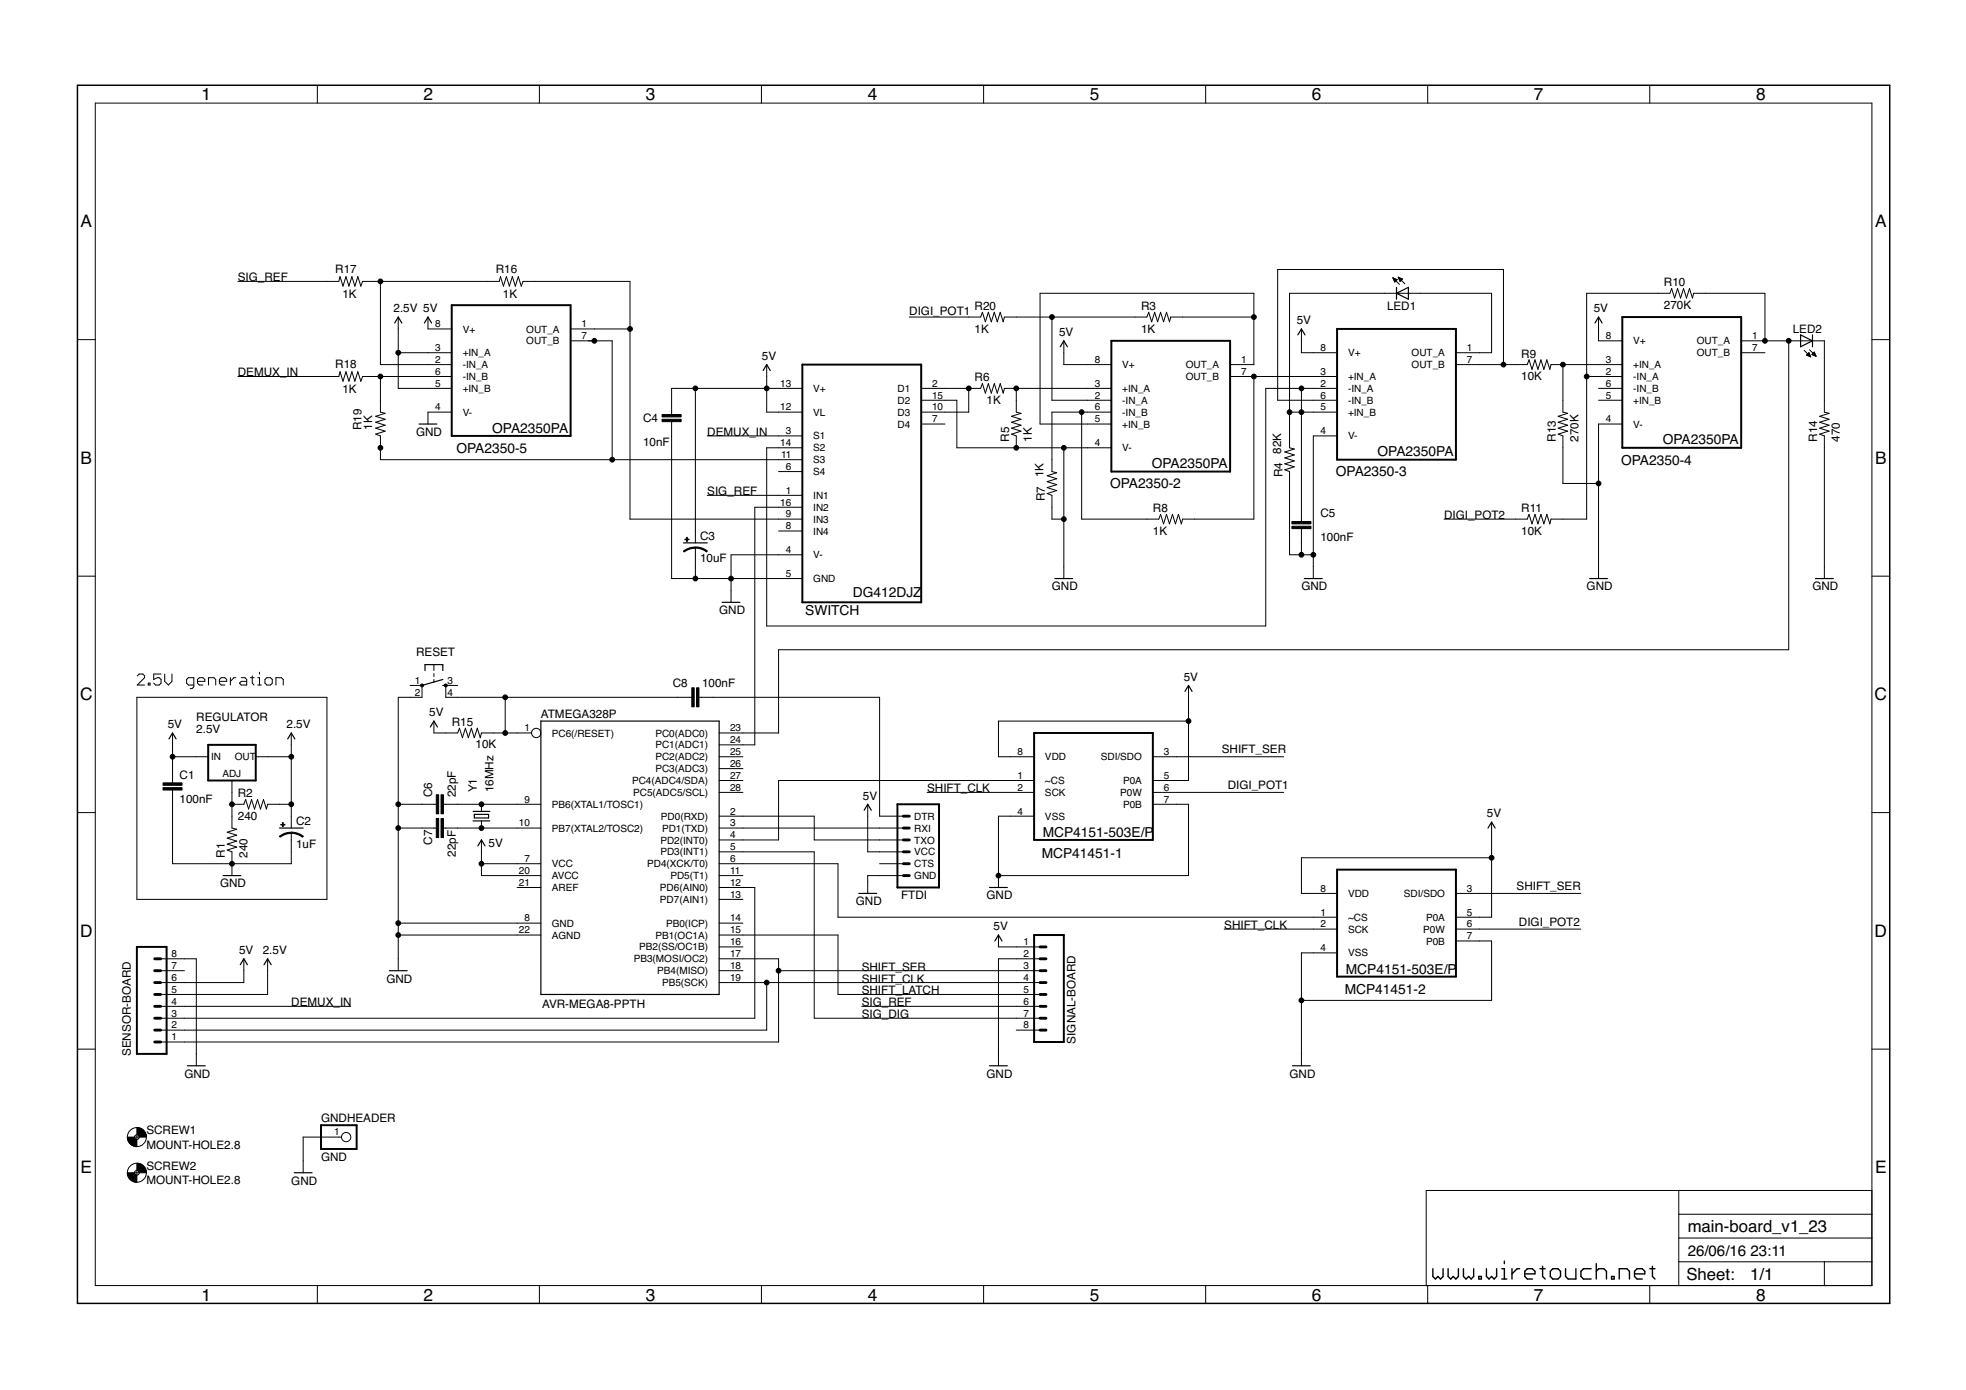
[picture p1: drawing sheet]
<svg xmlns="http://www.w3.org/2000/svg" width="420mm" height="297mm" viewBox="0 0 420 297" stroke-linecap="round" stroke-linejoin="round" font-family="sans-serif">
<g fill="none" stroke="#000" stroke-width=".21">
<path d="M67.8 18.2v3.8M115.3 18.2v3.8M162.7 18.2v3.8M210.2 18.2v3.8M257.7 18.2v3.8M305.1 18.2v3.8M352.6 18.2v3.8M20.4 22h379.6v252.7h-379.6zM297.7 59.4l1.4 1.4M297.7 59.4h.1M297.7 59.4l.9 .4M297.7 59.4l.4 .9 .5-.5"/>
<path d="M297.8 59.5h.2M297.8 59.6h.5M297.9 59.8h.7M297.9 59.9h.6M298 60h.3M298.8 59.2l1.4 1.4M298.8 59.2l.9 .4M298.8 59.2l.4 .9 .5-.5M298.8 59.3h.1M298.9 59.4h.2M298.9 59.5h.5M299 59.6h.7"/>
<path d="M299 59.8h.6M299.1 59.9h.4M299.1 60h.3M16.6 72.6h3.8M50.8 60.1h21.6l.3-1 .6 2.1 .6-2.1 .7 2.1 .6-2.1 .6 2.1 .7-2.1 .6 2.1 .4-1.1h29.2l.3-1 .6 2.1 .6-2.1 .7 2.1 .6-2.1 .6 2.1 .7-2.1 .6 2.1 .4-1.1h22.8v50.8h36.9M81.3 60.1v17.8h15.2M85.1 67.8v15.2h11.4M85.1 75.4h11.4M91.5 67.8v2.5h5M121.9 72.8h8.9v25.4M121.9 70.3h12.7M163.9 77.9v10.2h7.6"/>
<path d="M194.3 67.8h15.3l.4-1.1 .6 2.1 .6-2.1 .7 2.1 .6-2.1 .6 2.1 .7-2.1 .6 2.1 .3-1h30.4l.4-1.1 .6 2.1 .7-2.1 .6 2.1 .6-2.1 .7 2.1 .6-2.1 .6 2.1 .3-1h17.8M224.8 67.8v17.7h12.7M227.4 72.8v5.1h10.1M262.9 77.9h5.1v-15.2h-45.7v27.9h15.2M278.1 70.3v5.1h7.6M298 60.1h.2M298 60.2h.1M299.2 60.1h.1M311.1 75.4h7.7v-12.7h-43.2v33l1 .2-2 .7 2 .6-2 .7 2 .6-2 .6 2 .7-2 .6 1 .4v17.8h5.1M311.1 77.9h15.3l.4-1 .6 2 .6-2 .7 2 .6-2 .6 2 .7-2 .6 2 .3-1h15.2M321.3 77.9v-20.3h-48.3v27.9h12.7M334 77.9v10.2l1 .2-2 .7 2 .6-2 .6 2 .7-2 .6 2 .6-2 .7 1 .4v10.1h7.6"/>
<path d="M341.6 67.8v5h5.1M372.1 75.4h5.1M372.1 72.8h17.8v15.3l1 .2-2 .7 2 .6-2 .6 2 .7-2 .6 2 .6-2 .7 1 .4v30.4M377.2 72.8v-10.1h-15.3l-.2 1-.6-2-.7 2-.6-2-.6 2-.7-2-.6 2-.6-2-.4 1h-17.8v48.2h-7.6l-.3 1.1-.6-2.1-.7 2.1-.6-2.1-.6 2.1-.7-2.1-.6 2.1-.6-2.1-.4 1h-17.8M382.3 72.8v66.1h-215.9v17.7h-12.7M385.6 74.9l1.4 1.4M386.1 75.9h.7M386.2 75.8h.6M386.3 75.7h.4M386.4 75.5h.3M386.4 76h.5M386.5 75.4h.1"/>
<path d="M386.6 75.4l.4 .9-.9-.4zM386.7 76.2h.2M386.7 74.7l1.4 1.4M387.2 75.8l.5-.6 .4 .9zM387.3 75.8h.7M387.3 75.7h.6M387.4 75.5h.5M387.5 75.4h.3M387.6 75.9h.4M387.7 75.3h.1M387.9 76h.2M400 72.6h3.9"/>
<path d="M50.8 80.5h21.6l.3-1.1 .6 2.1 .6-2.1 .7 2.1 .6-2.1 .6 2.1 .7-2.1 .6 2.1 .4-1h19M81.3 80.5v7.6l1 .2-2 .7 2 .6-2 .6 2 .7-2 .6 2 .6-2 .7 1 .4v5h90.2M96.5 88.1h-5v2.5M143.5 90.1v33.5h28M148.6 83v33M151.2 93.2h20.3M171.5 83h-28v5.6M196.9 83h12.7l.4-1 .6 2 .6-2 .7 2 .6-2 .6 2 .7-2 .6 2 .3-1h22.8M196.9 85.5h7.6v10.2h33M196.9 90.6h5.1M207 83v5.1h-10.1M217.2 83v5.1l1 .2-2 .7 2 .6-2 .6 2 .7-2 .6 2 .6-2 .7 1 .4v2.5"/>
<path d="M227.4 95.7v27.9M237.5 88.1h-12.7v12.7l1 .2-2 .7 2 .6-2 .6 2 .7-2 .6 2 .6-2 .7 1 .4v5h2.6M262.9 80.5h22.8M268 80.5v30.4h-15.3l-.2 1.1-.7-2.1-.6 2.1-.6-2.1-.7 2.1-.6-2.1-.6 2.1-.7-2.1-.4 1h-16.4v-22.8M275.6 88.1h10.1M278.1 83v28.4M285.7 83h-15.2v50.8h-106.6v-38.1h7.6M285.7 93.2h-5v30.4M339.1 80.5h7.6M341.6 83h5.1M341.6 85.5h5.1M346.7 90.6h-5.1v33"/>
<path d="M148.6 117v6.6M151.2 105.9h20.3M166.4 100.8h5.1M166.4 113.5h5.1M171.5 108.4h-10.2v50.8h-7.6M171.5 118.6h-15.3v10.1M278.1 113v5.6M16.6 123.1h3.8M400 123.1h3.9M29.3 149h40.6v43.2h-40.6zM29.3 144.4l.4-.4h.8l.4 .4v.4l-1.6 1.6h1.6M31.7 146h.4v.4h-.4z"/>
<path d="M34.4 144h-1.5v1.2l.7-.4h.4l.4 .4v.8l-.4 .4h-.7l-.4-.4M35.2 144v1.6l.8 .8 .7-.8v-1.6M36.9 156.6v10.7M41.4 146.4h-1.1l-.4-.4v-.8l.4-.4h1.1v2l-.4 .4h-.4M42.2 145.6h1.6v-.4l-.4-.4h-.8l-.4 .4v.8l.4 .4h.8M44.6 146.4v-1.6h1.1l.4 .4v1.2M46.9 145.6h1.6v-.4l-.5-.4h-.7l-.4 .4v.8l.4 .4h.7M49.2 144.8v1.6M50.4 144.8h-.4l-.8 .8M51.6 144.8h.7l.4 .4v1.2h-1.1l-.4-.4 .4-.4h1.1M53.5 144.8h.8M53.9 144.4v1.6l.4 .4"/>
<path d="M55.1 146.4h.8M55.1 144.8h.4v1.6M55.5 143.7v.3M56.6 145.2l.4-.4h.8l.4 .4v.8l-.4 .4h-.8l-.4-.4zM59 146.4v-1.6h1.1l.4 .4v1.2M62.3 156.6v20.4M87.7 146.5h2.5v2.5h-5.1v58.4M92.7 154.1v2.5h5.1l.4-1 .6 2 .7-2 .6 2 .6-2 .7 2 .6-2 .6 2 .3-1h10.7M92.7 142v1.3M92.7 143.9v.7M92.7 145.2v.6M97.8 146.5h-2.5v2.5h52.5"/>
<path d="M108 149v7.6M149.4 149h38.6v25.4h5.1M254 154.1h-40.6v7.6h7.6M254 146.5v20.3h-7.6M16.6 173.7h3.8M36.9 161.7h7.6M36.9 168.8v15.8h25.4v-6.6M49.6 166.8v10.2l1 .2-2 .6 2 .7-2 .6 2 .6-2 .7 2 .6-2 .7 1 .3v5.1M49.6 171.9h2.5l.4-1 .6 2 .7-2 .6 2 .6-2 .7 2 .6-2 .6 2 .3-1h5.1M54.7 161.7h7.6M85.1 171.9h8.1M85.1 177h8.1"/>
<path d="M94.8 171.9h20.8M94.8 177h20.8M102.9 179.5v7.6h12.7M102.9 171.9v1.5M102.9 175.4v1.6M153.7 161.7h5.1M153.7 177h39.4M153.7 174.4h20.3v5.1h19.1M153.7 169.3h5.1M153.7 166.8h5.1M153.7 164.3h5.1M185.4 171.9v10.1h7.7"/>
<path d="M198.1 169.3h22.9M221 166.8h-54.6v12.7h-12.7M221 174.4h-7.6v15.3M246.4 161.7h27.9M246.4 171.9h7.6v15.2h-40.6M246.4 169.3h27.9M318.8 175.7v20.3h-7.7M400 173.7h3.9M85.1 197.3h30.5M85.1 199.8h30.5M102.9 184.6h12.7M110.5 189.7h5.1"/>
<path d="M153.7 192.2h5.1M153.7 197.3h5.1M153.7 184.6h25.4v11.4h106.6M153.7 199.8h25.4v12.7h43.2M153.7 189.7h7.6v27.9h-127M153.7 187.1h5.1M153.7 182h20.3v35.6h48.3M188 184.6h5.1M193.1 187.1h-7.7v3.8M213.4 199.8v2.6h8.9M261.6 198.5h24.1M311.1 190.9h26.7"/>
<path d="M311.1 198.5h26.7M318.8 183.3h-40.7v7.6h7.6M34.3 207.4h5.1M34.3 204.9h7.7v22.9M34.3 215.1h40.7M52.1 204.9v5.1h-17.8M57.2 204.9v7.6h-22.9M153.7 210h68.6M153.7 207.4h5.1M153.7 204.9h12.7v17.8h-132.1M153.7 202.4h5.1M163.9 210v10.1h-129.6"/>
<path d="M166.4 207.4h55.9M184.2 215.1h38.1M222.3 204.9h-8.9v22.9M285.7 203.6h-7.6v24.2M311.1 201.1h7.7v12.7h-40.7M16.6 224.2h3.8M217.2 220.1h5.1M400 224.2h3.9M28.7 243h1.1M28.7 250.6h1.1M29.3 242.5v1M29.3 250.1v1"/>
<path d="M73 243h-8.2v7.6M358.8 254.4v20.3M358.8 259.5h41.2M400 254.4h-95.2v20.3M67.8 274.7v3.8M115.3 274.7v3.8M162.7 274.7v3.8M210.2 274.7v3.8M257.7 274.7v3.8M305.1 274.7v3.8M352.6 274.7v3.8M358.8 269.6h41.2"/>
<path d="M358.8 264.6h41.2M389.9 269.6v5.1"/>
<circle cx="114.6" cy="156.6" r=".99"/>
<circle cx="29.3" cy="250.6" r="2.03"/>
<circle cx="29.3" cy="243" r="2.03"/>
<circle cx="29.3" cy="250.6" r=".51"/>
<circle cx="29.3" cy="243" r=".51"/>
<circle cx="74" cy="243" r=".99"/>
</g>
<g fill="none" stroke="#000" stroke-width=".3">
<path d="M306.2 271.1v1.7l.6 .5 .5-.5 .5 .5 .6-.5v-1.7M309.5 271.1v1.7l.5 .5 .6-.5 .5 .5 .6-.5v-1.7M312.8 271.1v1.7l.5 .5 .6-.5 .5 .5 .5-.5v-1.7M316 272.8h.6v.5h-.6zM317.7 271.1v1.7l.5 .5 .6-.5 .5 .5 .5-.5v-1.7M321 273.3h1M321 271.1h.5v2.2M321.5 269.5v.5M323.1 271.1v2.2M324.8 271.1h-.6l-1.1 1.1M325.9 272.2h2.1v-.5l-.5-.6h-1.1l-.5 .6v1.1l.5 .5h1.1M329.1 271.1h1.1"/>
<path d="M329.7 270.6v2.2l.5 .5M331.9 271.1h1.1l.5 .6v1.1l-.5 .5h-1.1l-.6-.5v-1.1zM334.6 271.1v1.7l.5 .5h1.7v-2.2M340 271.1h-1.6l-.5 .6v1.1l.5 .5h1.6M341.1 271.7l.6-.6h1.1l.5 .6v1.6M341.1 270v3.3M344.4 272.8h.6v.5h-.6zM346.1 273.3v-2.2h1.6l.5 .6v1.6M349.3 272.2h2.2v-.5l-.5-.6h-1.1l-.6 .6v1.1l.6 .5h1.1M352.6 271.1h1.1M353.1 270.6v2.2l.6 .5"/>
</g>
<path d="M96.5 65.2h25.4v28h-25.4zM171.5 77.9h25.4v50.8h-25.4zM237.5 72.8h25.4v28h-25.4zM285.7 70.3h25.4v27.9h-25.4zM346.7 67.8h25.4v27.9h-25.4zM44.5 159.2h10.2v7.6h-10.2zM221 156.6h25.4v22.9h-25.4zM191.8 171.9h8.9v17.8h-8.9zM221 199.8h6.4v22.9h-6.4zM285.7 185.8h25.4v22.9h-25.4zM29.3 202.4h6.3v22.8h-6.3zM68.6 240.5h7.6v5h-7.6z" fill="none" stroke="#000" stroke-width=".42"/>
<g fill="none" stroke="#000" stroke-width=".25">
<path d="M84.3 69l.8-1.2 .8 1.2M90.7 69l.8-1.2 .7 1.2M163.1 79.2l.8-1.3 .7 1.3M226.6 74.1l.8-1.3 .7 1.3M277.4 71.6l.7-1.3 .8 1.3M298.4 62.7l2.6-1.3v2.5zM298.4 61.4v2.5M340.9 69l.7-1.2 .8 1.2M384.8 71.6l2.5 1.2-2.5 1.3zM387.3 71.6v2.5M89.6 90.6h3.8M146.1 116h5.1"/>
<path d="M154.3 128.7h3.8M225.4 123.6h3.9M278.8 123.6h3.8M339.7 123.6h3.8M388 123.6h3.8M36.1 157.9l.8-1.3 .7 1.3M61.5 157.9l.8-1.3 .7 1.3M90.8 143.3v-1.3h3.8v1.3M92 155.4l.7-1.3 .8 1.3M94.6 146.5h.7M94.6 145.2l-4.4 1.3M115.6 154.1h38.1v58.4h-38.1z"/>
<path d="M253.2 147.7l.8-1.2 .8 1.2M59.7 177h5.1M101.1 173.4h3.6M101.1 175.4h3.6M101.4 174h3v.8h-3zM184.7 173.1l.7-1.2 .8 1.2M318 177l.8-1.3 .7 1.3M47.7 187.1h3.8M102.1 180.8l.8-1.3 .8 1.3M183.5 190.9h3.8M211.5 189.7h3.8M51.4 206.2l.7-1.3 .8 1.3"/>
<path d="M56.4 206.2l.8-1.3 .8 1.3M83.2 207.4h3.8M212.6 201.1l.8-1.3 .7 1.3M40 227.8h3.9M211.5 227.8h3.8M276.2 227.8h3.8M62.9 250.6h3.8"/>
</g>
<g fill="#000" stroke="#000" stroke-width=".21">
<path d="M146.1 117.8l1.2-.7 1.3-.2v.3l-1 .1-1.4 .7z" fill-rule="evenodd"/>
<path d="M148.6 116.9l1.4 .2 1.2 .7-.2 .2-.9-.6-1.5-.3z" fill-rule="evenodd"/>
<path d="M59.7 178.7l1.2-.6 1.4-.3v.3l-1 .1-1.4 .7z" fill-rule="evenodd"/>
<path d="M62.3 177.8l1.3 .3 1.2 .6-.1 .2-1.4-.7-1-.1z" fill-rule="evenodd"/>
<path d="M27.2 243h1.5l.1 .3 .5 .2v1.5a2 2 0 0 1-2.1-2z" fill-rule="evenodd"/>
<path d="M27.2 250.6h1.5l.1 .3 .5 .2v1.5a1.97 1.97 0 0 1-2.1-2z" fill-rule="evenodd"/>
<path d="M29.3 241a2 2 0 0 1 2 2h-1.5l-.1-.3-.4-.2z" fill-rule="evenodd"/>
<path d="M29.3 248.6a2 2 0 0 1 2 2h-1.5l-.1-.3-.4-.2z" fill-rule="evenodd"/>
<circle cx="81.3" cy="60.1" r=".51"/>
<circle cx="85.1" cy="75.4" r=".51"/>
<circle cx="127" cy="72.8" r=".51"/>
<circle cx="134.6" cy="70.3" r=".51"/>
<circle cx="224.8" cy="67.8" r=".51"/>
<circle cx="268" cy="67.8" r=".51"/>
<circle cx="321.3" cy="77.9" r=".51"/>
<circle cx="334" cy="77.9" r=".51"/>
<circle cx="377.2" cy="72.8" r=".51"/>
<circle cx="382.3" cy="72.8" r=".51"/>
<circle cx="81.3" cy="80.5" r=".51"/>
<circle cx="81.3" cy="95.7" r=".51"/>
<circle cx="130.8" cy="98.2" r=".51"/>
<circle cx="148.6" cy="83" r=".51"/>
<circle cx="163.9" cy="83" r=".51"/>
<circle cx="207" cy="83" r=".51"/>
<circle cx="217.2" cy="83" r=".51"/>
<circle cx="217.2" cy="95.7" r=".51"/>
<circle cx="227.4" cy="95.7" r=".51"/>
<circle cx="231.2" cy="88.1" r=".51"/>
<circle cx="268" cy="80.5" r=".51"/>
<circle cx="275.6" cy="88.1" r=".51"/>
<circle cx="278.1" cy="88.1" r=".51"/>
<circle cx="278.1" cy="83" r=".51"/>
<circle cx="339.1" cy="80.5" r=".51"/>
<circle cx="227.4" cy="110.9" r=".51"/>
<circle cx="278.1" cy="118.6" r=".51"/>
<circle cx="280.7" cy="118.6" r=".51"/>
<circle cx="341.6" cy="103.3" r=".51"/>
<circle cx="148.6" cy="123.6" r=".51"/>
<circle cx="156.2" cy="123.6" r=".51"/>
<circle cx="90.2" cy="146.5" r=".32"/>
<circle cx="95.3" cy="146.5" r=".32"/>
<circle cx="108" cy="149" r=".51"/>
<circle cx="108" cy="156.6" r=".51"/>
<circle cx="254" cy="154.1" r=".51"/>
<circle cx="36.9" cy="161.7" r=".51"/>
<circle cx="49.6" cy="171.9" r=".51"/>
<circle cx="62.3" cy="171.9" r=".51"/>
<circle cx="62.3" cy="161.7" r=".51"/>
<circle cx="85.1" cy="177" r=".51"/>
<circle cx="85.1" cy="171.9" r=".51"/>
<circle cx="102.9" cy="177" r=".51"/>
<circle cx="102.9" cy="171.9" r=".51"/>
<circle cx="49.6" cy="184.6" r=".51"/>
<circle cx="85.1" cy="199.8" r=".51"/>
<circle cx="85.1" cy="197.3" r=".51"/>
<circle cx="102.9" cy="184.6" r=".51"/>
<circle cx="213.4" cy="187.1" r=".51"/>
<circle cx="318.8" cy="183.3" r=".51"/>
<circle cx="163.9" cy="210" r=".51"/>
<circle cx="166.4" cy="207.4" r=".51"/>
<circle cx="278.1" cy="213.8" r=".51"/>
</g>
<g fill="#000" stroke="#000" stroke-width=".21">
<path d="M141.5 89.6h4.1v.5h-4.1zM141.5 88.6h4.1v.5h-4.1zM146.4 115.2h.9v.1h-.9zM146.7 114.8h.2v.9h-.2zM276.1 112.5h4.1v.5h-4.1zM276.1 111.4h4.1v.6h-4.1zM147.8 147h.6v4h-.6zM148.9 147h.5v4h-.5zM34.8 168.3h4.1v.5h-4.1zM34.8 167.3h4.1v.5h-4.1zM60 176.2h.9v.1h-.9zM60.4 175.8h.1v.9h-.1z"/>
<path d="M93.2 169.8h.5v4.1h-.5zM93.2 174.9h.5v4.1h-.5zM94.3 169.8h.5v4.1h-.5zM94.3 174.9h.5v4.1h-.5z"/>
</g>
<g fill="none" stroke="#000" stroke-width=".61">
<path d="M193.1 179.5h1.2M193.1 177h1.2M193.1 174.4h1.2M193.1 184.6h1.2M193.1 182h1.2M193.1 187.1h1.2M33.1 207.4h1.2M33.1 204.9h1.2M33.1 212.5h1.2M33.1 210h1.2M33.1 215.1h1.2M33.1 217.6h1.2"/>
<path d="M222.3 207.4h1.2M222.3 204.9h1.2M222.3 202.4h1.2M222.3 212.5h1.2M222.3 210h1.2M222.3 215.1h1.2M222.3 217.6h1.2M33.1 220.1h1.2M33.1 222.7h1.2M222.3 220.1h1.2"/>
</g>
<path d="M16.6 18.2h387.3v260.3h-387.3z" fill="none" stroke="#000" stroke-width=".32"/>
<g font-size="3.7">
<text x="43.1" y="21.4">1</text>
<text x="90.5" y="21.4">2</text>
<text x="138" y="21.4">3</text>
<text x="185.5" y="21.4">4</text>
<text x="232.9" y="21.4">5</text>
<text x="280.4" y="21.4">6</text>
<text x="327.8" y="21.4">7</text>
<text x="375.3" y="21.4">8</text>
<text x="17.2" y="48.6">A</text>
<text x="400.7" y="48.6">A</text>
<text x="17.2" y="99.1">B</text>
<text x="400.7" y="99.1">B</text>
<text x="17.1" y="149.7">C</text>
<text x="400.6" y="149.7">C</text>
<text x="17.1" y="200.2">D</text>
<text x="400.6" y="200.2">D</text>
<text x="17.2" y="250.8">E</text>
<text x="400.7" y="250.8">E</text>
<text x="43.1" y="277.9">1</text>
<text x="90.5" y="277.9">2</text>
<text x="138" y="277.9">3</text>
<text x="185.5" y="277.9">4</text>
<text x="232.9" y="277.9">5</text>
<text x="280.4" y="277.9">6</text>
<text x="327.8" y="277.9">7</text>
<text x="375.3" y="277.9">8</text>
</g>
<g font-size="3.6">
<text x="360.7" y="263.3">main-board_v1_23</text>
<text x="360.4" y="273.6">Sheet:</text>
<text x="374" y="273.5">1/1</text>
</g>
<g font-size="3.2">
<text x="360.7" y="268.4">26/06/16</text>
<text x="374.1" y="268.4">23:11</text>
</g>
<g font-size="2.9">
<text x="105.2" y="92.4">OPA2350PA</text>
<text x="355.3" y="95">OPA2350PA</text>
<text x="97.5" y="96.7">OPA2350-5</text>
<text x="246.1" y="100.1">OPA2350PA</text>
<text x="285.5" y="101.8">OPA2350-3</text>
<text x="294.4" y="97.5">OPA2350PA</text>
<text x="346.4" y="99.3">OPA2350-4</text>
<text x="237.2" y="104.4">OPA2350-2</text>
<text x="172.1" y="131.3">SWITCH</text>
<text x="182.3" y="127.6">DG412DJZ</text>
<text x="222.8" y="178.8">MCP4151-503E/P</text>
<text x="222.6" y="183.3">MCP41451-1</text>
<text x="287.6" y="208">MCP4151-503E/P</text>
<text x="287.4" y="212.5">MCP41451-2</text>
</g>
<g font-size="2.5">
<text x="71.7" y="58.3">R17</text>
<text x="105.9" y="58.3">R16</text>
<text x="50.8" y="60.1">SIG_REF</text>
<text x="73.2" y="63.7">1K</text>
<text x="107.5" y="63.7">1K</text>
<text x="355.6" y="66">270K</text>
<text x="355.6" y="61.2">R10</text>
<text x="84.1" y="66.7">2.5V 5V</text>
<text x="194.3" y="67.2">DIGI_POT1</text>
<text x="208.3" y="71.1">1K</text>
<text x="208.3" y="66.3">R20</text>
<text x="226.3" y="71.8">5V</text>
<text x="243.8" y="71.1">1K</text>
<text x="243.8" y="66.3">R3</text>
<text x="277.1" y="69.3">5V</text>
<text x="296.4" y="66.2">LED1</text>
<text x="340.6" y="66.7">5V</text>
<text x="383.1" y="71.1">LED2</text>
<text x="162.8" y="76.9">5V</text>
<text x="325.1" y="76.4">R9</text>
<text x="50.8" y="80.5">DEMUX_IN</text>
<text x="71.7" y="78.7">R18</text>
<text x="208.3" y="81.5">R6</text>
<text x="325.1" y="81.2">10K</text>
<text x="73.2" y="84">1K</text>
<text x="210.8" y="86.3">1K</text>
<text x="77.3" y="91.9" transform="rotate(-90 77.3 91.9)">R19</text>
<text x="79.5" y="91.9" transform="rotate(-90 79.5 91.9)">1K</text>
<text x="88.9" y="93.2">GND</text>
<text x="137.4" y="95.3">10nF</text>
<text x="137.4" y="90.2">C4</text>
<text x="151.2" y="93.2">DEMUX_IN</text>
<text x="215.7" y="94.4" transform="rotate(-90 215.7 94.4)">R5</text>
<text x="220.5" y="94.4" transform="rotate(-90 220.5 94.4)">1K</text>
<text x="332.5" y="94.4" transform="rotate(-90 332.5 94.4)">R13</text>
<text x="337.3" y="94.4" transform="rotate(-90 337.3 94.4)">270K</text>
<text x="388.4" y="94.4" transform="rotate(-90 388.4 94.4)">R14</text>
<text x="393.2" y="94.4" transform="rotate(-90 393.2 94.4)">470</text>
<text x="273.8" y="97" transform="rotate(-90 273.8 97)">82K</text>
<text x="151.2" y="105.8">SIG_REF</text>
<text x="223" y="102" transform="rotate(-90 223 102)">1K</text>
<text x="223.3" y="107.1" transform="rotate(-90 223.3 107.1)">R7</text>
<text x="274.1" y="102" transform="rotate(-90 274.1 102)">R4</text>
<text x="246.4" y="109.4">R8</text>
<text x="282.2" y="110.5">C5</text>
<text x="308.6" y="110.9">DIGI_POT2</text>
<text x="325.1" y="109.4">R11</text>
<text x="149.6" y="115.4">C3</text>
<text x="246.4" y="114.2">1K</text>
<text x="282.2" y="115.6">100nF</text>
<text x="325.1" y="114.2">10K</text>
<text x="149.6" y="120.2">10uF</text>
<text x="153.7" y="131.2">GND</text>
<text x="224.8" y="126.2">GND</text>
<text x="278.1" y="126.2">GND</text>
<text x="339.1" y="126.2">GND</text>
<text x="387.3" y="126.2">GND</text>
<text x="88.9" y="140.1">RESET</text>
<text x="143.8" y="146.7">C8</text>
<text x="150" y="146.7">100nF</text>
<text x="253" y="145.5">5V</text>
<text x="35.8" y="155.6">5V</text>
<text x="41.9" y="154.1">REGULATOR</text>
<text x="61.2" y="155.6">2.5V</text>
<text x="91.7" y="153.1">5V</text>
<text x="96.5" y="155.1">R15</text>
<text x="115.6" y="153.3">ATMEGA328P</text>
<text x="41.9" y="156.6">2.5V</text>
<text x="101.6" y="159.9">10K</text>
<text x="261.1" y="161">SHIFT_SER</text>
<text x="38.4" y="166.4">C1</text>
<text x="38.4" y="171.5">100nF</text>
<text x="50.8" y="170.4">R2</text>
<text x="92.4" y="170.4" transform="rotate(-90 92.4 170.4)">C6</text>
<text x="97.4" y="170.4" transform="rotate(-90 97.4 170.4)">22pF</text>
<text x="101.9" y="169.3" transform="rotate(-90 101.9 169.3)">Y1</text>
<text x="105.4" y="169.3" transform="rotate(-90 105.4 169.3)">16MHz</text>
<text x="184.4" y="170.9">5V</text>
<text x="198.1" y="169.3">SHIFT_CLK</text>
<text x="262.4" y="168.6">DIGI_POT1</text>
<text x="50.8" y="175.2">240</text>
<text x="63.3" y="176.3">C2</text>
<text x="317.8" y="174.7">5V</text>
<text x="48.1" y="183.3" transform="rotate(-90 48.1 183.3)">R1</text>
<text x="52.9" y="183.3" transform="rotate(-90 52.9 183.3)">240</text>
<text x="63.3" y="181.1">1uF</text>
<text x="92.4" y="180.5" transform="rotate(-90 92.4 180.5)">C7</text>
<text x="97.4" y="183.1" transform="rotate(-90 97.4 183.1)">22pF</text>
<text x="104.4" y="181">5V</text>
<text x="47" y="189.7">GND</text>
<text x="324.1" y="190.2">SHIFT_SER</text>
<text x="182.9" y="193.5">GND</text>
<text x="192.6" y="192.2">FTDI</text>
<text x="210.8" y="192.2">GND</text>
<text x="324.6" y="197.8">DIGI_POT2</text>
<text x="51.1" y="203.9">5V</text>
<text x="56.2" y="203.9">2.5V</text>
<text x="212.4" y="198.8">5V</text>
<text x="261.6" y="198.5">SHIFT_CLK</text>
<text x="82.6" y="210">GND</text>
<text x="184.2" y="210">SHIFT_CLK</text>
<text x="184.2" y="207.4">SHIFT_SER</text>
<text x="62.3" y="215">DEMUX_IN</text>
<text x="115.8" y="215.3">AVR-MEGA8-PPTH</text>
<text x="184.2" y="215">SIG_REF</text>
<text x="184.2" y="212.5">SHIFT_LATCH</text>
<text x="184.2" y="217.6">SIG_DIG</text>
<text x="28" y="225.7" transform="rotate(-90 28 225.7)">SENSOR-BOARD</text>
<text x="229.9" y="223" transform="rotate(-90 229.9 223)">SIGNAL-BOARD</text>
<text x="39.4" y="230.3">GND</text>
<text x="210.8" y="230.3">GND</text>
<text x="275.6" y="230.3">GND</text>
<text x="68.6" y="239.8">GNDHEADER</text>
<text x="31.3" y="245.4">MOUNT-HOLE2.8</text>
<text x="31.3" y="242.4">SCREW1</text>
<text x="31.3" y="250">SCREW2</text>
<text x="68.6" y="248.1">GND</text>
<text x="31.3" y="253.1">MOUNT-HOLE2.8</text>
<text x="62.3" y="253.1">GND</text>
</g>
<g font-size="2.1">
<text x="93" y="69.9">8</text>
<text x="98.9" y="71.1">V+</text>
<text x="112.5" y="71.1">OUT_A</text>
<text x="124.3" y="69.9">1</text>
<text x="93" y="75">3</text>
<text x="93" y="77.6">2</text>
<text x="98.9" y="76.1">+IN_A</text>
<text x="112.5" y="73.6">OUT_B</text>
<text x="124.3" y="72.5">7</text>
<text x="234" y="77.6">8</text>
<text x="265.2" y="77.6">1</text>
<text x="282.2" y="75">8</text>
<text x="288.1" y="76.1">V+</text>
<text x="301.7" y="76.1">OUT_A</text>
<text x="313.5" y="75">1</text>
<text x="313.5" y="77.6">7</text>
<text x="343.2" y="72.5">8</text>
<text x="343.2" y="77.6">3</text>
<text x="349" y="73.6">V+</text>
<text x="362.6" y="73.6">OUT_A</text>
<text x="362.6" y="76.1">OUT_B</text>
<text x="374.4" y="72.5">1</text>
<text x="374.4" y="75">7</text>
<text x="93" y="80.1">6</text>
<text x="93" y="82.6">5</text>
<text x="98.9" y="78.7">-IN_A</text>
<text x="98.9" y="81.2">-IN_B</text>
<text x="98.9" y="83.8">+IN_B</text>
<text x="166.8" y="82.6">13</text>
<text x="173.8" y="83.8">V+</text>
<text x="191.8" y="83.8">D1</text>
<text x="199.2" y="82.6">2</text>
<text x="234" y="82.6">3</text>
<text x="239.8" y="78.7">V+</text>
<text x="239.8" y="83.8">+IN_A</text>
<text x="253.4" y="78.7">OUT_A</text>
<text x="253.4" y="81.2">OUT_B</text>
<text x="265.2" y="80.1">7</text>
<text x="282.2" y="80.1">3</text>
<text x="282.2" y="82.6">2</text>
<text x="288.1" y="81.2">+IN_A</text>
<text x="288.1" y="83.8">-IN_A</text>
<text x="301.7" y="78.7">OUT_B</text>
<text x="343.2" y="80.1">2</text>
<text x="343.2" y="82.6">6</text>
<text x="349" y="78.7">+IN_A</text>
<text x="349" y="81.2">-IN_A</text>
<text x="349" y="83.8">-IN_B</text>
<text x="93" y="87.7">4</text>
<text x="98.9" y="88.8">V-</text>
<text x="166.8" y="87.7">12</text>
<text x="173.8" y="88.8">VL</text>
<text x="191.8" y="86.3">D2</text>
<text x="191.8" y="88.8">D3</text>
<text x="199.2" y="85.2">15</text>
<text x="199.2" y="87.7">10</text>
<text x="234" y="85.2">2</text>
<text x="234" y="87.7">6</text>
<text x="239.8" y="86.3">-IN_A</text>
<text x="239.8" y="88.8">-IN_B</text>
<text x="282.2" y="85.2">6</text>
<text x="282.2" y="87.7">5</text>
<text x="288.1" y="86.3">-IN_B</text>
<text x="288.1" y="88.8">+IN_B</text>
<text x="343.2" y="85.2">5</text>
<text x="349" y="86.3">+IN_B</text>
<text x="166.8" y="95.3">14</text>
<text x="167.9" y="92.8">3</text>
<text x="173.8" y="93.9">S1</text>
<text x="191.8" y="91.4">D4</text>
<text x="199.2" y="90.3">7</text>
<text x="234" y="90.3">5</text>
<text x="234" y="95.3">4</text>
<text x="239.8" y="91.4">+IN_B</text>
<text x="282.2" y="92.8">4</text>
<text x="288.1" y="93.9">V-</text>
<text x="343.2" y="90.3">4</text>
<text x="349" y="91.4">V-</text>
<text x="166.9" y="97.9">11</text>
<text x="167.9" y="100.4">6</text>
<text x="173.8" y="96.5">S2</text>
<text x="173.8" y="99">S3</text>
<text x="173.8" y="101.5">S4</text>
<text x="239.8" y="96.5">V-</text>
<text x="167.9" y="105.5">1</text>
<text x="173.8" y="106.6">IN1</text>
<text x="166.8" y="108">16</text>
<text x="167.9" y="110.6">9</text>
<text x="167.9" y="113.1">8</text>
<text x="173.8" y="109.1">IN2</text>
<text x="173.8" y="111.7">IN3</text>
<text x="167.9" y="118.2">4</text>
<text x="173.8" y="114.2">IN4</text>
<text x="173.8" y="119.3">V-</text>
<text x="167.9" y="123.3">5</text>
<text x="173.8" y="124.4">GND</text>
<text x="88.7" y="146.1">1</text>
<text x="88.7" y="148.7">2</text>
<text x="95.6" y="146.1">3</text>
<text x="95.6" y="148.7">4</text>
<text x="112.1" y="156.3">1</text>
<text x="117.9" y="157.4">PC6(/RESET)</text>
<text x="140.1" y="159.9">PC1(ADC1)</text>
<text x="140.1" y="157.4">PC0(ADC0)</text>
<text x="156" y="161.4">25</text>
<text x="156" y="158.8">24</text>
<text x="156" y="156.3">23</text>
<text x="217.5" y="161.4">8</text>
<text x="248.7" y="161.4">3</text>
<text x="45.1" y="162.4">IN</text>
<text x="47.5" y="166">ADJ</text>
<text x="50.2" y="162.4">OUT</text>
<text x="135.1" y="167.6">PC4(ADC4/SDA)</text>
<text x="140.1" y="165">PC3(ADC3)</text>
<text x="140.1" y="162.5">PC2(ADC2)</text>
<text x="156" y="166.4">27</text>
<text x="156" y="163.9">26</text>
<text x="217.5" y="166.4">1</text>
<text x="223.3" y="162.5">VDD</text>
<text x="223.3" y="167.6">~CS</text>
<text x="235.3" y="162.5">SDI/SDO</text>
<text x="240" y="167.6">P0A</text>
<text x="248.7" y="166.4">5</text>
<text x="112.1" y="171.5">9</text>
<text x="117.9" y="172.6">PB6(XTAL1/TOSC1)</text>
<text x="135.3" y="170.1">PC5(ADC5/SCL)</text>
<text x="156" y="169">28</text>
<text x="217.5" y="169">2</text>
<text x="223.3" y="170.1">SCK</text>
<text x="239.4" y="170.1">P0W</text>
<text x="240" y="172.6">P0B</text>
<text x="248.7" y="169">6</text>
<text x="248.7" y="171.5">7</text>
<text x="110.9" y="176.6">10</text>
<text x="117.9" y="177.7">PB7(XTAL2/TOSC2)</text>
<text x="141.3" y="175.2">PD0(RXD)</text>
<text x="141.5" y="177.7">PD1(TXD)</text>
<text x="156" y="179.1">4</text>
<text x="156" y="176.6">3</text>
<text x="156" y="174.1">2</text>
<text x="195.4" y="175.2">DTR</text>
<text x="195.4" y="177.7">RXI</text>
<text x="217.5" y="174.1">4</text>
<text x="223.3" y="175.2">VSS</text>
<text x="112.1" y="184.2">7</text>
<text x="117.9" y="185.3">VCC</text>
<text x="138.3" y="185.3">PD4(XCK/T0)</text>
<text x="141.1" y="182.8">PD3(INT1)</text>
<text x="141.1" y="180.3">PD2(INT0)</text>
<text x="156" y="184.2">6</text>
<text x="156" y="181.7">5</text>
<text x="195.4" y="180.3">TXO</text>
<text x="195.4" y="182.8">VCC</text>
<text x="195.4" y="185.3">CTS</text>
<text x="110.9" y="189.3">21</text>
<text x="110.9" y="186.8">20</text>
<text x="117.9" y="190.4">AREF</text>
<text x="117.9" y="187.9">AVCC</text>
<text x="141" y="190.4">PD6(AIN0)</text>
<text x="143.3" y="187.9">PD5(T1)</text>
<text x="156" y="191.8">13</text>
<text x="156" y="189.3">12</text>
<text x="156" y="186.8">11</text>
<text x="195.4" y="187.9">GND</text>
<text x="282.2" y="190.6">8</text>
<text x="288.1" y="191.7">VDD</text>
<text x="300" y="191.7">SDI/SDO</text>
<text x="313.5" y="190.6">3</text>
<text x="112.1" y="196.9">8</text>
<text x="141" y="193">PD7(AIN1)</text>
<text x="156" y="196.9">14</text>
<text x="282.2" y="195.6">1</text>
<text x="288.1" y="196.8">~CS</text>
<text x="304.8" y="196.8">P0A</text>
<text x="313.5" y="195.6">5</text>
<text x="110.9" y="199.5">22</text>
<text x="117.9" y="198">GND</text>
<text x="117.9" y="200.6">AGND</text>
<text x="136.6" y="203.1">PB2(SS/OC1B)</text>
<text x="140.1" y="200.6">PB1(OC1A)</text>
<text x="142.3" y="198">PB0(ICP)</text>
<text x="156" y="202">16</text>
<text x="156" y="199.5">15</text>
<text x="218.7" y="202">1</text>
<text x="282.2" y="198.2">2</text>
<text x="282.2" y="203.3">4</text>
<text x="288.1" y="199.3">SCK</text>
<text x="304.2" y="199.3">P0W</text>
<text x="304.8" y="201.8">P0B</text>
<text x="313.5" y="198.2">6</text>
<text x="313.5" y="200.7">7</text>
<text x="36.7" y="209.6">6</text>
<text x="36.7" y="207.1">7</text>
<text x="36.7" y="204.5">8</text>
<text x="135.4" y="205.7">PB3(MOSI/OC2)</text>
<text x="140.4" y="208.2">PB4(MISO)</text>
<text x="156" y="209.6">19</text>
<text x="156" y="207.1">18</text>
<text x="156" y="204.5">17</text>
<text x="218.7" y="204.5">2</text>
<text x="218.7" y="207.1">3</text>
<text x="218.7" y="209.6">4</text>
<text x="288.1" y="204.4">VSS</text>
<text x="36.7" y="214.7">4</text>
<text x="36.7" y="212.2">5</text>
<text x="141.5" y="210.7">PB5(SCK)</text>
<text x="218.7" y="212.2">5</text>
<text x="218.7" y="214.7">6</text>
<text x="36.7" y="219.8">2</text>
<text x="36.7" y="217.2">3</text>
<text x="218.7" y="217.2">7</text>
<text x="218.7" y="219.8">8</text>
<text x="36.7" y="222.3">1</text>
<text x="71.4" y="242.6">1</text>
</g>
</svg>
